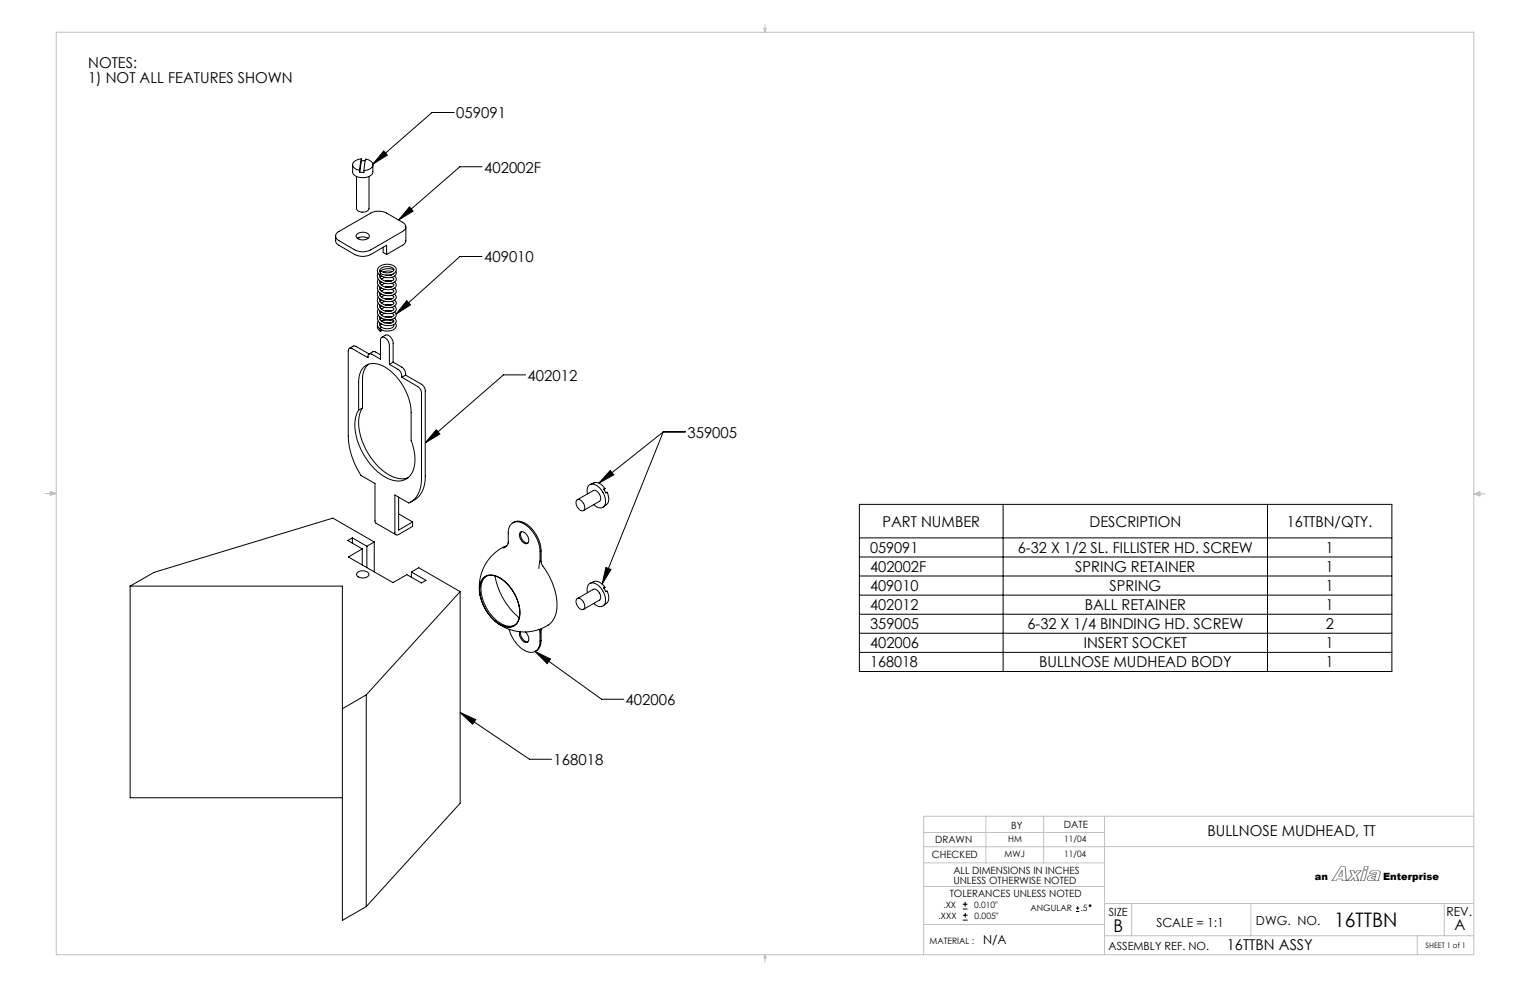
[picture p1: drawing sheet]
<svg xmlns="http://www.w3.org/2000/svg" width="432mm" height="279mm" viewBox="0 0 432 279" stroke-linecap="round" stroke-linejoin="round" font-family="sans-serif">
<g fill="none" stroke="#c0c0c0" stroke-width=".28">
<path d="M15.9 9.1h400v260.4h-400zM215.6 8h.6l-.3 1.1zM215.7 8l.2 1.1M215.9 6.9v2.2M216 8l-.1 1.1M12.7 139.3h3.2M14.2 139.1l1.7 .2M14.2 138.7l1.7 .6-1.7 .5zM15.9 139.3l-1.7 .3M415.9 139.4h3.2M415.9 139.4l1.8-.6v1.2zM415.9 139.4l1.8 .3"/>
<path d="M417.7 139.2l-1.8 .2M260.7 234.9h51M278.2 230.4v13.1M294.5 230.4v13.1M311.7 230.4v39.1M415.9 230.4h-155.2v39.1M415.9 238.9l-155.2 .1M260.7 250.2h51M260.7 243.5h51M311.7 255h104.2M319.4 255v9.1M353 255v9.1"/>
<path d="M407.6 255v9.1M215.9 269.5v2.1M215.9 269.5l.3 .8h-.6zM260.7 260.9h51M311.7 264.1h104.2M400 264.1v5.4"/>
</g>
<g fill="none" stroke="#000" stroke-width=".28">
<path d="M128.2 31.8h-6.3l-16.7 14.5M99.5 46.5v2a2.73 2.73 0 0 0 3.5 1.6 2.16 2.16 0 0 0 2.2-1.6v-2M100.6 49.8v9a2.03 2.03 0 0 0 3.5 0v-9M101.5 48.1v.5M102 44.8l-.5 3.3M102 44.8a2.11 2.11 0 0 0-2.4 2 2.4 2.4 0 0 0 1.9 1.3M102 45.3l1 .1M102 45.3l-.5 3.3M102 44.8v.5M102.7 48.2v.4h-1.2M103.2 44.9h.1a1.72 1.72 0 0 1 1.8 2.1 3 3 0 0 1-2.4 1.2zM108.3 42.6l1 1.2-4.1 2.5z"/>
<path d="M115.6 58.4l1 1.2-4.1 2.5zM136 47.1h-6.2l-17.3 15M94.7 66.6v1.5l.5 .8 5.3 3.1a5.1 5.1 0 0 0 4.1-.2l4.5-2.6v2.6M95.2 65.7l9.5-5.6a5.1 5.1 0 0 1 4.4 0l4.5 2.6a1.39 1.39 0 0 1 .9 1.3 1.39 1.39 0 0 1-.9 1.3l-9.4 5.4a5.1 5.1 0 0 1-4.1-.2l-4.5-2.6a1.33 1.33 0 0 1-.4-2.2zM100.9 66l1.5-.5a1.41 1.41 0 0 1 1.8 1.4 2.31 2.31 0 0 1-3.7-.2zM100.9 67.3l1.3-.4 1.7 .4M101.1 67.2h.1M101.1 67.1v.1M101.5 67l-.4 .2M106.8 77.1a2.16 2.16 0 0 0 2.2 2.9 2.28 2.28 0 0 0 2.8-1l-.1-.6-.4-.5M106.8 78.8a2.14 2.14 0 0 0 2.2 2.9 2.06 2.06 0 0 0 2.8-1.4l-.5-.7M107.2 77.6a1.87 1.87 0 0 0 2.3 1.8l1-.1a.49 .49 0 0 0 .6-.2 .49 .49 0 0 0-.1-.6l-.5-.2"/>
<path d="M107.2 79.3a1.33 1.33 0 0 0 1.4 1.7l1.3 .1a.91 .91 0 0 0 1.2-.8l-.6-.3M107.3 76.8l-.1-.3a1.68 1.68 0 0 1 2.1-1.3l1.3 .3 .6 .6a2.29 2.29 0 0 1-3.2 .6 .38 .38 0 0 0-.5 0 .38 .38 0 0 0-.1 .5l1.4 .4 1.8-.1a1.38 1.38 0 0 0 1.2-1.5 1.38 1.38 0 0 0-1.4-1.3l-1.7-.1a1.84 1.84 0 0 0-2 2.5l.6 .6M107.5 77.2l-.2 .5M107.7 77.9l-.5 .4M107.7 79.6l-.5 .4M108.1 69.8v1.5l1 .5M108.7 80l-1.1 .5M108.7 78.3l-1.1 .5M108.7 79.3h1.8M110.3 77.5l.2 .1M110.7 76.7l-1.5-.2-1.1 .3M111.1 77.2a2.23 2.23 0 0 1-2.2 .4"/>
<path d="M111.2 76.2l-.9-.4h-1.3l-1.1 .3-.7 .5M111.7 76.6l.1 .6a2.76 2.76 0 0 1-3.6 .9l-.9-.4M114.5 64v3.9l-.3 .8-5.1 3.1M136 72.4h-6.2l-18 16.3M98.6 98.3l1.5-.7 4.1 2.3 1.4-.7 1.8 1M106.5 91.8l.1 .8 .7 .9M106.8 80.5h-.1a2.06 2.06 0 0 0 2.1 2.9h.1a2.25 2.25 0 0 0 2.9-1.3l-.5-.8M106.8 82.2l-.1 .1a1.92 1.92 0 0 0 1.7 2.7l.3 .1a2.5 2.5 0 0 0 3.1-1.1l-.1-.6-.4-.4M106.8 83.9a2.13 2.13 0 0 0 2 2.8 2.41 2.41 0 0 0 3-1v-.4l-.5-.6M106.8 85.5a1.86 1.86 0 0 0 1.4 2.8l.9 .2 1.5-.1a1.11 1.11 0 0 0 1.1-.7 1.11 1.11 0 0 0-.4-1.3M106.8 87.2a2.1 2.1 0 0 0 1.9 2.9l1.4 .1 1.3-.5 .4-.9-.5-.7M106.8 88.9a1.95 1.95 0 0 0 1.7 2.9h.1a2.57 2.57 0 0 0 3.2-.9l-.1-.7-.4-.4"/>
<path d="M106.8 90.6a1.68 1.68 0 0 0 .5 2.3M107.2 91.2v.5l.5 .7M107.2 89.5a1.57 1.57 0 0 0 1.8 1.7l1.5-.1a.47 .47 0 0 0 .6-.2 .47 .47 0 0 0-.1-.6l-.5-.2M107.2 87.8a1.54 1.54 0 0 0 1.8 1.7h1.4a.5 .5 0 0 0 .6-.2 .5 .5 0 0 0 0-.6l-.5-.3M107.2 86.1a1.43 1.43 0 0 0 1.6 1.7 2.1 2.1 0 0 0 2.4-.5l-.2-.3-.5-.3M107.2 84.4a1.7 1.7 0 0 0 2.1 1.7h.8a.77 .77 0 0 0 1-.7l-.6-.3M107.2 82.7v.1a1.37 1.37 0 0 0 1.5 1.5l.7 .2 1.2-.2a.51 .51 0 0 0 .6-.5 .51 .51 0 0 0-.7-.4M107.2 81v.2a2.48 2.48 0 0 0 3.4 1.5l.1-.1a.47 .47 0 0 0 .5-.6 .47 .47 0 0 0-.6-.3h-.1M107.5 93a.26 .26 0 0 0-.2 .3 .26 .26 0 0 0 .3 .2 .26 .26 0 0 0 .1-.4M107.7 91.4l-.5 .5M107.7 92.4l-.3 .1v.4M107.7 81.3l-.5 .4"/>
<path d="M107.7 83l-.5 .4M107.7 84.7l-.5 .4M107.7 86.4l-.5 .3M107.7 88.1l-.5 .3M107.7 89.8l-.5 .3M107.7 95.2l1.1-.6a2.08 2.08 0 0 1 2.1 2.3v5.3M108.5 91.1l1.8 .1M108.7 90.1l-1.1 .5 2-.3 1.5 .5M108.7 88.4l-1.1 .5M108.7 86.7l-1.1 .5M108.7 85.1l-1.1 .4M108.7 83.4l-1.1 .5"/>
<path d="M108.7 81.7l-1.1 .5M108.7 81h1.8M108.7 87.7h1.8M108.7 89.4h1.8M110.5 82.7h-1.8M110.5 84.3l-1.8 .1M110.5 86l-1.8 .1M111.1 91.6l.1 .3a2.42 2.42 0 0 1-3.5 .5M111.6 91.2a1.5 1.5 0 0 1-1.6 2.2h-1.5l-1.2-.5M114.8 84.8l1.1 1.2-4.1 2.7zM102.3 115.1a11.2 11.2 0 0 0 .3 10.3l1.1 2.2 1.5 2.3a11.1 11.1 0 0 0 8.8 5.2l1.1-.3M102.3 115.1l-1.1 .6"/>
<path d="M102.6 103.6a5 5 0 0 1 6.5 .3l1.6 1.2 1.9 2.1 2.2 3.7a13.8 13.8 0 0 1 1.2 5.5v7.9a10.8 10.8 0 0 1 0 9.6 5 5 0 0 1-6.9 1 17.9 17.9 0 0 1-8.8-16.8l.4-1.4 .5-1v-7.8a5.9 5.9 0 0 1 1.4-4.3zM104 102.8a5.5 5.5 0 0 0-1.7 4.4v7.9M109.9 102.8v-5.4l-.4-1.1a1.33 1.33 0 0 0-2-.8l-.1 5.9-2.4-1.4a.66 .66 0 0 0-.8-.1 .66 .66 0 0 0-.3 .7v.4l-4.5-2.6a.66 .66 0 0 0-.8-.1 .66 .66 0 0 0-.3 .7v24.1a21.9 21.9 0 0 0 3.6 11.1l3.9 2.3 .1 11 5.9 3.4M109.9 102.8l2.8 1.7 .6 .9 .1 1.1M110.9 102.2l2.9 1.8 .6 .9 .1 1M110.9 102.2l-1 .6M113.4 106.5l4.6 2.6 .7 .8 .2 .7 .1 24.4a7 7 0 0 1-3.6 7l-4-2.3v10.5a.64 .64 0 0 0 .3 .7 .64 .64 0 0 0 .8-.1l4-2.2v-1.3M114.5 105.9l4.5 2.6a2.27 2.27 0 0 1 1 1.8v24.1a7.2 7.2 0 0 1-3 6.6l-1.1 .7M114.5 105.9l-1.1 .6M148.3 105.8h-6.2l-22.1 19.2M123.1 121.3l1 1.2-4.1 2.5zM165.8 139.4a1.86 1.86 0 0 1 1.4-2.8 4.9 4.9 0 0 1 3.4 6.1 1.92 1.92 0 0 1-3.1-.3"/>
<path d="M166.6 136.7l1-.4a2.92 2.92 0 0 1 3.1 1.6M170.4 138.1l.6 1 .3-.2a2.95 2.95 0 0 1-.1 3.5l-.9 .7M170.7 137.9l-.3 .2M172.2 132.8l1 1.2-4.2 2.3zM187.2 121.9h6.2M187.2 121.9l-18.2 14.4M187.2 121.9l-17.3 43M99.4 151.8l-1.3 .7 4.1 2.4M99.4 151.8l4.1 2.4M99.4 151.8v1.5M102.2 154.9l-3.9 2.3 12.6 7.2 3.9-2.2 4.1 2.3 1.3-.7-4.1-2.4M102.2 154.9v4.6"/>
<path d="M103.5 154.2v6M105.6 153l-11.7-6.8-50.4 15.3-6.8 3.9M105.6 153l-2.1 1.2M105.6 153v8.4M112.5 140.3v9.3l4-2.3M112.5 145l4 2.3M142.1 154.7l1.1-.8 .2-.5v-2.9a2.76 2.76 0 0 1 1.5-3 2.76 2.76 0 0 1 3.2 .5 9.8 9.8 0 0 1 4.3 7.6v2.8l-.3 2M143 154.1a12.4 12.4 0 0 0-7.5 14M144.7 147.6a3.9 3.9 0 0 1 4.9 1.2l2 2.6a8.7 8.7 0 0 1 1.1 4.1l.1 3.5 2.6 4.4a13 13 0 0 1 .9 11.2 8.5 8.5 0 0 1-6.7 3.6 12.7 12.7 0 0 1-10-3M146.8 150.2a1.74 1.74 0 0 1 2.3 1.7 1.01 1.01 0 0 1-.3 1.5 1.01 1.01 0 0 1-1.4-.5l-.4-.6a1.93 1.93 0 0 1-.2-2.1zM147.1 150.1a2.32 2.32 0 0 0 1.9 3.1M162.8 141.2a1.65 1.65 0 0 1 2.2 1.5 .98 .98 0 0 1-.4 1.4 .98 .98 0 0 1-1.4-.6l-.1-.2a1.95 1.95 0 0 1-.3-2.1z"/>
<path d="M162.9 141l4.5-2.5a2.11 2.11 0 0 1 2 2.8l-4.7 2.8M242.5 142.3h150.3v47.2h-150.3zM242.5 157.2h150.3M242.5 151.8h150.3M283.1 142.3v47.2M357.7 142.3v47.2M36.7 165.4h59.9v94.4l6.8-3.9M36.7 165.4v59.7h59.9M100.8 161.7a2.09 2.09 0 0 1 3.3 .5 2.03 2.03 0 0 1-3.5-.2zM116.1 161.4l2.1-1.2 11.7 6.8M116.1 161.4v1.5M129.9 167l-26.5 29.1"/>
<path d="M129.9 167v59.7l-26.5 29.2M136.3 163.2a4.2 4.2 0 0 1 5.7 .6l2.3 2.3 1.4 2.5a7.2 7.2 0 0 1 0 7.6 4 4 0 0 1-5.4-.4l-2.4-2.5-1.7-2.9a7.1 7.1 0 0 1 .1-7.2zM136.5 163.1a4.2 4.2 0 0 1 5.5 .7l1.6 1.5 1 1.3a9.1 9.1 0 0 1 1.5 8.9 3.4 3.4 0 0 1-5.1 .7l-.2-.1a11.9 11.9 0 0 1-5.3-11.2l.5-1.1zM137.2 162.6a5.2 5.2 0 0 0-1.2 5.8l.7 2.1 1.8 2.9a6.7 6.7 0 0 0 6.3 3.2l.4-.1M139.7 162.5l.8 3.1a20 20 0 0 0 6 8.7M143.7 177.6v.1a8.4 8.4 0 0 0 6.1 6.4 2.73 2.73 0 0 0 2.6-3.2v-2.7l-.2-.6M146.7 178.3a2.34 2.34 0 0 0 2.1 3 2.03 2.03 0 0 0-.5-2.9M146.9 178.3l.1 1.2 .5 .8a1.5 1.5 0 0 0 1.5 .8M152.8 177.4l-.1 3.3a3 3 0 0 1-1.6 3.1M162.8 169.1a1.65 1.65 0 0 1 2.2 1.4 .98 .98 0 0 1-.4 1.5 .98 .98 0 0 1-1.4-.6l-.1-.2a1.94 1.94 0 0 1-.3-2.1zM162.9 168.9l4.5-2.6a2.11 2.11 0 0 1 2 2.8l-4.7 2.9M165.8 167.3a1.89 1.89 0 0 1 1.5-2.8 5 5 0 0 1 3.3 6.1 1.94 1.94 0 0 1-3.1-.3"/>
<path d="M166.6 164.6l1-.5a2.92 2.92 0 0 1 3.1 1.6M170.4 165.9l.6 1.1 .3-.2a2.95 2.95 0 0 1-.1 3.5l-.9 .7M170.7 165.7l-.3 .2M171 160.2l1.4 .5-2.5 4.2zM242.5 162.6h150.3M242.5 168h150.3M242.5 173.4h150.3M242.5 178.7h150.3M103.4 196.1l-6.8 3.9M103.4 196.1v59.8M151 183.9l4.4 2.1-1 1.3zM151 183.9l18.8 13.4h6.2"/>
<path d="M242.5 184.1h150.3M129.9 201.1l4.4 2-.9 1.3zM129.9 201.1l19.5 13.2h6.3M271.7 256.5h1.3M271.7 255.2h1.3M271.7 259.7h1.4M271.7 258.3h1.4M272.4 254.5v1.4M272.4 257.6v1.4M303.7 257.2h.9M303.7 256.3h.9M304.1 255.8v1"/>
<circle cx="307.6" cy="255.6" r=".23"/>
</g>
<path d="M108.3 42.6l1 1.2-4.1 2.5zM115.6 58.4l1 1.2-4.1 2.5zM114.8 84.8l1.1 1.2-4.1 2.7zM123.1 121.3l1 1.2-4.1 2.5zM172.2 132.8l1 1.2-4.2 2.3zM171 160.2l1.4 .5-2.5 4.2zM151 183.9l4.4 2.1-1 1.3zM129.9 201.1l4.4 2-.9 1.3z" fill="#000"/>
<text font-size="5.8" x="375.9" y="248.7">Axia</text>
<text font-size="5.6" x="376.5" y="261.7">16TTBN</text>
<text font-size="4.9" x="314.3" y="263">B</text>
<g font-size="4.2">
<text x="24.9" y="19.3">NOTES:</text>
<text x="24.9" y="23.5">1) NOT ALL FEATURES SHOWN</text>
<text x="128.7" y="33.4">059091</text>
<text x="136.6" y="48.7">402002F</text>
<text x="136.6" y="74.1">409010</text>
<text x="148.9" y="107.5">402012</text>
<text x="194" y="123.5">359005</text>
<text x="249" y="148.6">PART NUMBER</text>
<text x="307.5" y="148.6">DESCRIPTION</text>
<text x="363.2" y="148.6">16TTBN/QTY.</text>
<text x="245.6" y="156.1">059091</text>
<text x="245.6" y="161.4">402002F</text>
<text x="287.2" y="156.1">6-32 X 1/2 SL. FILLISTER HD. SCREW</text>
<text x="303.5" y="161.4">SPRING RETAINER</text>
<text x="374.2" y="156.1">1</text>
<text x="374.2" y="161.4">1</text>
<text x="245.6" y="166.8">409010</text>
<text x="313.2" y="166.8">SPRING</text>
<text x="374.2" y="166.8">1</text>
<text x="245.6" y="172.2">402012</text>
<text x="306.1" y="172.2">BALL RETAINER</text>
<text x="374.2" y="172.2">1</text>
<text x="245.6" y="177.6">359005</text>
<text x="289.9" y="177.6">6-32 X 1/4 BINDING HD. SCREW</text>
<text x="374.1" y="177.6">2</text>
<text x="245.6" y="183">402006</text>
<text x="305.9" y="183">INSERT SOCKET</text>
<text x="374.2" y="183">1</text>
<text x="245.6" y="188.4">168018</text>
<text x="293.2" y="188.4">BULLNOSE MUDHEAD BODY</text>
<text x="374.2" y="188.4">1</text>
<text x="176.6" y="199">402006</text>
<text x="156.3" y="215.9">168018</text>
<text x="340.7" y="236">BULLNOSE MUDHEAD, TT</text>
<text x="410.4" y="262.5">A</text>
<text x="346.2" y="268">16TTBN ASSY</text>
</g>
<g font-size="3.5">
<text x="326.3" y="261.5">SCALE = 1:1</text>
<text x="354.5" y="261.2">DWG. NO.</text>
<text x="408.2" y="258.4">REV.</text>
<text x="277.5" y="266.4">N/A</text>
</g>
<g font-size="3.2">
<text x="312.9" y="258.4">SIZE</text>
<text x="312.9" y="268.1">ASSEMBLY REF. NO.</text>
</g>
<g font-size="2.8">
<text x="285.4" y="233.8">BY</text>
<text x="300.3" y="233.6">DATE</text>
<text x="263.9" y="237.8">DRAWN</text>
<text x="263" y="242.1">CHECKED</text>
<text x="269.1" y="246.7">ALL DIMENSIONS IN INCHES</text>
<text x="269.1" y="249.5">UNLESS OTHERWISE NOTED</text>
<text x="371.1" y="248.5">an</text>
<text x="390.4" y="248.4">Enterprise</text>
<text x="268" y="253.2">TOLERANCES UNLESS NOTED</text>
</g>
<g font-size="2.5">
<text x="284.6" y="237.6">HM</text>
<text x="300.3" y="237.7">11/04</text>
<text x="283.5" y="241.9">MWJ</text>
<text x="300.3" y="242">11/04</text>
<text x="266.3" y="256.3">.XX</text>
<text x="275" y="256.3">0.010&quot;</text>
<text x="290.9" y="257.2">ANGULAR</text>
<text x="304.9" y="257.2">.5</text>
<text x="264.9" y="259.5">.XXX</text>
<text x="275" y="259.3">0.005&quot;</text>
<text x="262.4" y="266.4">MATERIAL :</text>
</g>
<text font-size="2.1" x="402.3" y="267.5">SHEET 1 of 1</text>
</svg>
